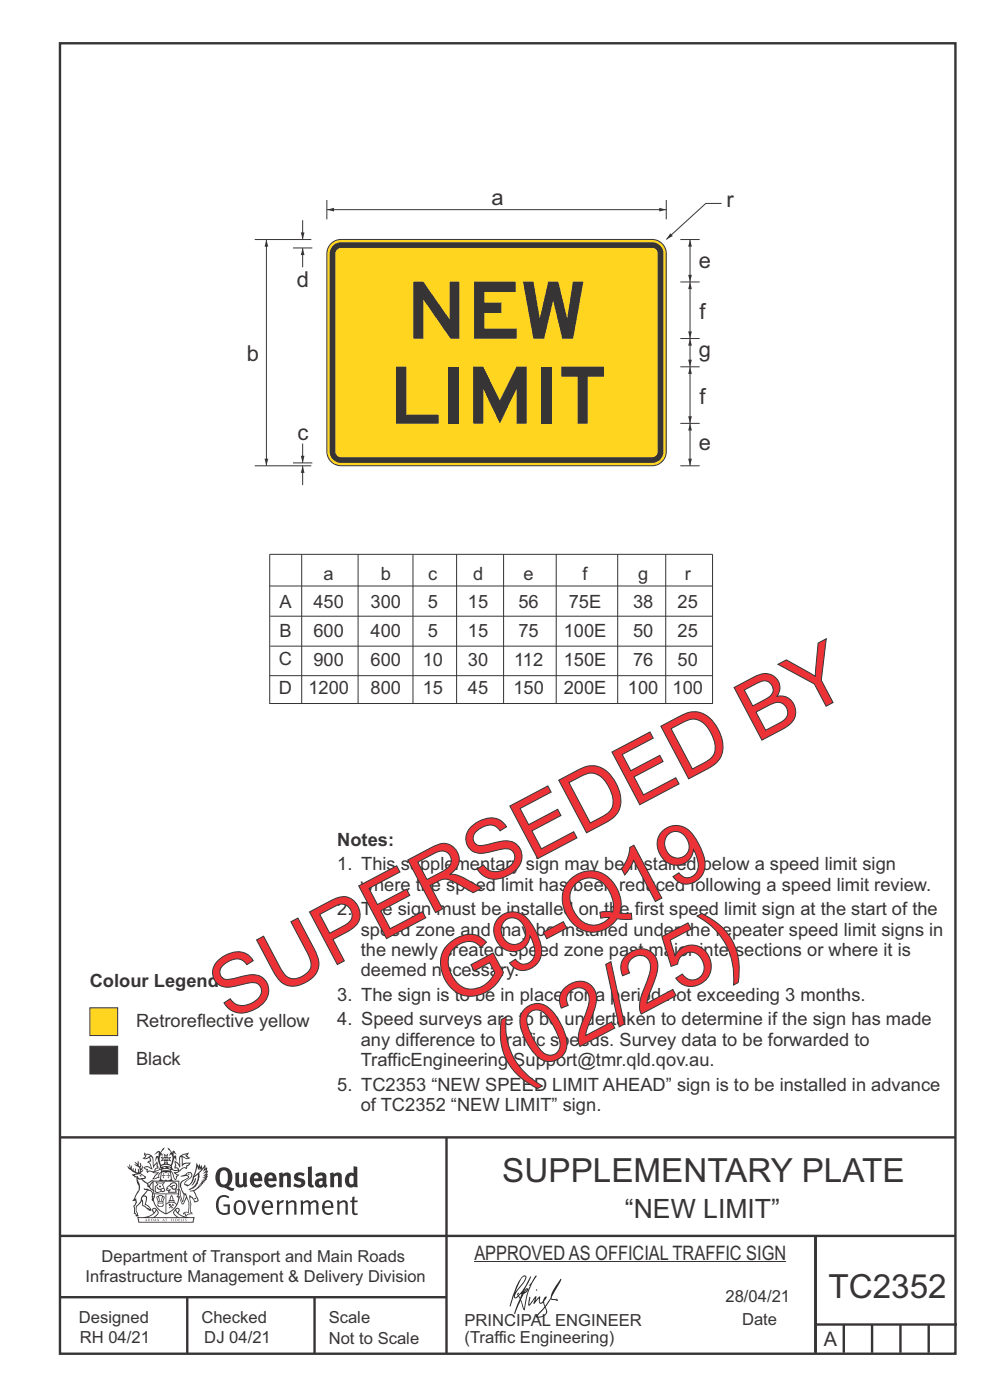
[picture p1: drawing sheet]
<svg xmlns="http://www.w3.org/2000/svg" width="210mm" height="297mm" viewBox="0 0 210 297" stroke-linecap="round" stroke-linejoin="round" font-family="sans-serif">
<path d="M12.7 9.2h190v278h-190zM12.7 241.3h190M94.7 241.4v45.8M12.7 275.2h82M39.7 275.2v12M66.7 275.2v12M173 262.1v24.9M173 281h30M179 281v6M185 281v6M191 281v6M197 281v6" fill="none" stroke="#373435" stroke-width=".51"/>
<path d="M19.1 213.8h5.9v5.9h-5.9z" fill-rule="evenodd" fill="#ffd520" stroke="#373435" stroke-width=".21"/>
<path d="M19.1 222h5.9v5.8h-5.9z" fill-rule="evenodd" fill="#373435" stroke="#373435" stroke-width=".21"/>
<path d="M12.7 262.2h190.1" fill="none" stroke="#373435" stroke-width=".51"/>
<path d="M100.6 267.7h66.2" fill="none" stroke="#373435" stroke-width=".21"/>
<g fill="#373435">
<path d="M47 248.4a2.55 2.55 0 0 0 0 2.7l.3 .2a.81 .81 0 0 0 1-1v-.5a1.04 1.04 0 0 0-1.1-1.5zM46.3 248.1a1.82 1.82 0 0 1 2.1-.2 1.82 1.82 0 0 1 .9 1.8 2.29 2.29 0 0 1-.8 2l.7 .3h.5l-.2 .6a2.87 2.87 0 0 1-2-.7 2.12 2.12 0 0 1-1.7-3.1z" fill-rule="evenodd"/>
<path d="M49.9 248.9l.8-.2v2a.46 .46 0 0 0 .3 .6 .46 .46 0 0 0 .6-.3v-2.1l.7-.2v2.4l.2 .5-.5 .3-.3-.3a1.02 1.02 0 0 1-1.2 .3 1.02 1.02 0 0 1-.6-1.1z" fill-rule="evenodd"/>
<path d="M54 249.5l-.1 .5h.9a.49 .49 0 0 0-.2-.6 .49 .49 0 0 0-.6 .1zM53.4 249.1a1.34 1.34 0 0 1 1.6-.2 1.34 1.34 0 0 1 .6 1.5v.2h-1.7a.77 .77 0 0 0 .5 .8 .77 .77 0 0 0 .9-.4l.3 .5a1.59 1.59 0 0 1-2 .2 1.59 1.59 0 0 1-.5-2.1z" fill-rule="evenodd"/>
<path d="M57 249.5l-.1 .5h1a.49 .49 0 0 0-.2-.6 .49 .49 0 0 0-.7 .1zM56.4 249.1a1.34 1.34 0 0 1 1.6-.2 1.34 1.34 0 0 1 .7 1.5v.2h-1.8a.77 .77 0 0 0 .5 .8 .77 .77 0 0 0 .9-.4l.4 .5a1.59 1.59 0 0 1-2.1 .2 1.59 1.59 0 0 1-.5-2.1z" fill-rule="evenodd"/>
<path d="M59.2 248.9l.7-.2 .1 .4a.95 .95 0 0 1 1-.3 .95 .95 0 0 1 .7 .8v2.3h-.8v-2.3a.46 .46 0 0 0-.8 .1v2.2h-.8z" fill-rule="evenodd"/>
<path d="M62.6 249.1a1.75 1.75 0 0 1 2-.1l-.2 .5-.6-.2a.43 .43 0 0 0-.6 .3l.4 .3a1.04 1.04 0 0 1 1.2 1.1 1.04 1.04 0 0 1-1.4 1l-1.2-.4 .3-.6 1 .4 .4-.4a.88 .88 0 0 0-1-.5l-.4-.2-.1-.4z" fill-rule="evenodd"/>
<path d="M65.3 247.6l.8-.2 .1 3.8 .3 .2 .1 .4a.88 .88 0 0 1-1 0 .88 .88 0 0 1-.3-1z" fill-rule="evenodd"/>
<path d="M67.8 250.6a.43 .43 0 0 0-.1 .7 .43 .43 0 0 0 .7-.1v-.7zM66.8 249.1a1.7 1.7 0 0 1 2.4 .1v1.9l.3 .4-.4 .5-.5-.4a1.03 1.03 0 0 1-1.7-.1 1.03 1.03 0 0 1 .8-1.5h.7v-.4a.8 .8 0 0 0-1.2 .1z" fill-rule="evenodd"/>
<path d="M70 248.9l.7-.2 .1 .4a.95 .95 0 0 1 1-.3 .95 .95 0 0 1 .7 .8v2.3h-.8v-2.3a.46 .46 0 0 0-.8 .1v2.2h-.8z" fill-rule="evenodd"/>
<path d="M74.3 249.5a1.48 1.48 0 0 0 0 1.7h.5l.2-.1v-1.5l-.3-.2zM75 247.4l.8 .1 .1 4.4h-.7l-.1-.2a1.26 1.26 0 0 1-1.4 0 1.26 1.26 0 0 1-.5-1.3 1.29 1.29 0 0 1 .4-1.4 1.29 1.29 0 0 1 1.4-.1z" fill-rule="evenodd"/>
<path d="M46.4 253.9a1.72 1.72 0 0 1 2.3 0l-.3 .3a1.24 1.24 0 0 0-1.4-.2 1.24 1.24 0 0 0-.6 1.4 1.49 1.49 0 0 0 1.2 1.9l.7-.1v-1.3h-.8l-.1-.4h1.3v1.9a1.93 1.93 0 0 1-2.2 0 1.93 1.93 0 0 1-.7-2.2l.2-.8z" fill-rule="evenodd"/>
<path d="M50.4 255.1a1.65 1.65 0 0 0 .2 2.2 .99 .99 0 0 0 1-1.4 .78 .78 0 0 0-.4-.8 .78 .78 0 0 0-.8 0zM50 254.9a1.33 1.33 0 0 1 1.6-.1 1.33 1.33 0 0 1 .5 1.4 1.31 1.31 0 0 1-1.3 1.6 1.31 1.31 0 0 1-1.2-1.6v-.6z" fill-rule="evenodd"/>
<path d="M52.5 254.7l.4-.1 .9 2.6 .8-2.5h.5l-1.1 3h-.5z" fill-rule="evenodd"/>
<path d="M56.3 255.2l-.2 .7h1.3a.7 .7 0 0 0-.3-.8 .7 .7 0 0 0-.8 .1zM55.9 255a1.22 1.22 0 0 1 1.5-.2 1.22 1.22 0 0 1 .5 1.5h-1.8a.93 .93 0 0 0 .5 1 .93 .93 0 0 0 1.1-.2l.2 .3a1.43 1.43 0 0 1-1.8 .1 1.43 1.43 0 0 1-.6-1.7z" fill-rule="evenodd"/>
<path d="M58.7 254.7l.4-.1 .1 .5 .4-.4 .6-.1-.2 .5a.66 .66 0 0 0-.8 .7v1.9h-.4z" fill-rule="evenodd"/>
<path d="M60.6 254.7l.4-.1 .1 .5a.94 .94 0 0 1 1-.5 .94 .94 0 0 1 .8 .8v2.3h-.5l-.1-2.5a.81 .81 0 0 0-1.2 .3v2.2h-.4z" fill-rule="evenodd"/>
<path d="M63.7 254.7l.5-.1 .1 .5 .4-.3a.78 .78 0 0 1 1.1 .3 .9 .9 0 0 1 1-.5 .9 .9 0 0 1 .8 .8v2.3h-.5l-.1-2.5a.67 .67 0 0 0-1.1 .3v2.2h-.5v-2.4l-.4-.3-.7 .4v2.3h-.5z" fill-rule="evenodd"/>
<path d="M69 255.2l-.1 .7h1.3a.7 .7 0 0 0-.3-.8 .7 .7 0 0 0-.9 .1zM68.7 255a1.22 1.22 0 0 1 1.5-.2 1.22 1.22 0 0 1 .5 1.5h-1.8a.93 .93 0 0 0 .4 1 .93 .93 0 0 0 1.2-.2l.1 .3a1.44 1.44 0 0 1-1.7 .1 1.44 1.44 0 0 1-.6-1.7z" fill-rule="evenodd"/>
<path d="M71.4 254.7l.5-.1 .1 .5a.94 .94 0 0 1 1-.5 .94 .94 0 0 1 .8 .8v2.3h-.5l-.1-2.5a.81 .81 0 0 0-1.2 .3v2.2h-.4z" fill-rule="evenodd"/>
<path d="M74.7 253.9l.5-.1v.9h.7l-.1 .3h-.6v2.2l.1 .2h.5l.1 .3a.75 .75 0 0 1-1.2-.6v-2.1h-.4v-.3h.4z" fill-rule="evenodd"/>
<path d="M30.8 244.9l1.1 .3-.9 .5h-.4l.6-.5zM31.8 245.4h.2a2.44 2.44 0 0 1 .4 1.9l.1 .5 .7-1-.1 .6 .3 .3a.57 .57 0 0 0-.6 .7l-1-.1-.5 .2 .2-.5-.8-.3 .7-.1 .9 .5 .1-.1-.6-1.3-.2-.2h.5zM30.7 244.4l-.1 .5 .2 .4-.6 .4a1.04 1.04 0 0 0 1.4-.1l.2 .6-.3 .1-.2 .4a.94 .94 0 0 1 .8 1.1l-.2-.1a1.16 1.16 0 0 0-1.5-.1l.3 .4 .4 .2 .1 .5 .2 .1 .1-.2a.94 .94 0 0 1 1.1 .2l.8 .1-1.2 1.2a1.13 1.13 0 0 0 1.2-.2l.4-.1-.1-.4 .5-.8a.83 .83 0 0 0-.6 1.1l-.3-.1-.7 .4 1.1-1.4-.5 .1-.5-.1 1.3-.5-.1-.1-.9 .4v-.3l.2-.2 .3 .1 .1-.3-.2-.4v-.6l-.1-.4-.7 1v-.7a1.42 1.42 0 0 0-1.6-1.8z" fill-rule="evenodd"/>
<path d="M38.5 245.2l.5-.2 .7-.1-.6 .3 .8 .5h-.3zM38.3 245.5l.2-.1 .1 2a1.69 1.69 0 0 1 1.6-.6l-.8 .5 .1 .5a1.1 1.1 0 0 0-1.5 .6l-.1-.5-.2-.2h-.5l.3-.4-.3-.7a1.42 1.42 0 0 1 .8 1.1l.2-.1zM37.1 246.2l.1 1-.2 .3 .1 .4h.5l.1 .2a.96 .96 0 0 1-1.1-.1l-.1 .1a1.06 1.06 0 0 0 1.3 .2v.1a.72 .72 0 0 1-1 .2l.3 .5 .6 .2-.4 .2-.1 .6-.2-.3-.4-1.1-.4-.4 .4 .9a1.54 1.54 0 0 0 .7 1.2l.2-.3a.58 .58 0 0 1 .4-.8l.2-.1h-.3l-.5-.3 .9-.5a.93 .93 0 0 1 1.2-.5v.2l.2-.2 .1-.5a.99 .99 0 0 0 .7-.8l-1.3 .1-.3 .2-.1-1.4 .9 .4 .9-.3h-.4l-.5-.4 .4-.7-.6 .2a1.46 1.46 0 0 0-1.4 2.1v.4l-.2-.4z" fill-rule="evenodd"/>
<path d="M35.6 248.9l.2 .1-.1 .3 .4 .1h-.4v.6l-.1-.6h-.3l.3-.1z" fill-rule="evenodd"/>
<path d="M34.6 248.9l.2 .1v.3l.3 .1h-.3l-.1 .6v-.6h-.4l.4-.1z" fill-rule="evenodd"/>
<path d="M34.3 248.8a.57 .57 0 0 1 .9 .2 .57 .57 0 0 1 .9-.2l.2 1.4h-.2a.57 .57 0 0 1-.9 0 .69 .69 0 0 1-1.1 0zM34.2 248.1l-.3 2.1-.2 .4h3l-.2-.4-.3-2.1h-.2v.2l-.8-.1-.8 .1v-.2z" fill-rule="evenodd"/>
<path d="M34.2 252.4a.3 .3 0 0 0 .6 0 .3 .3 0 0 0-.6 0zM33.3 250.9l.3 .3-.3 .4a.79 .79 0 0 0 0 1.3l.8-.2-.1-.3a.55 .55 0 0 1-.7-.6l.1-.1 .2 .3 .3 .2 .8-.2-.4-.7 .4-.4-.7 .2zM33 250.7l1.1 .2 .9-.2-.4 .6 .4 1.2a.56 .56 0 0 1-.8 .3l-.2 .1a.73 .73 0 0 1-.9 .1 .73 .73 0 0 1-.3-1v-.4l.6-.4z" fill-rule="evenodd"/>
<path d="M35.6 251.8l.7-.4a.58 .58 0 0 1 1-.1 .58 .58 0 0 1-.4 .9l-.3-.3a.43 .43 0 0 1 .6-.4 .57 .57 0 0 0-.8 .2l-.2-.1-.3 .1 .4 .2a.55 .55 0 0 0 .9 .4v.5h-1.3l.3-.4-.1-.1-.6 .1 .2-.3-.2-.1zM35.4 251.8l-.1 .2a.39 .39 0 0 0 .2 .6h.3l-.2 .4h1.9l-.1-.8a.86 .86 0 0 0-.1-1.3 .86 .86 0 0 0-1.3 .4z" fill-rule="evenodd"/>
<path d="M36 254.8h.8v.2h-.8zM36.4 253.8l.2 .8h-.4zM36.4 253.5l-.3 .5-.1 .6h-.2v.4l-.7 .4 .2 .1a1.48 1.48 0 0 1 2.1 .2l.2-.1-.6-.5v-.5h-.2l-.1-.6z" fill-rule="evenodd"/>
<path d="M35.8 255.4l.4 .1 .1 .3 .3-.2-.2-.2a.38 .38 0 0 1 .5 .5l-.2-.2-.3 .2 .3 .2-.3 .3-.1-.4-.4 .4-.1-.2 .4-.3-.1-.1-.2 .1z" fill-rule="evenodd"/>
<path d="M34.5 254h.2v.2l-.2 .6h-.2zM33.6 255.3h.9v.2a.55 .55 0 0 1-.8 .4v-.2l-.2-.1zM33.4 254h.2l.2 .8h-.2zM33.6 255l.8-.1 .1 .2h-.8zM33.8 253.7h.5l-.2 1.1h-.1zM33.3 253.8l-.1 .3 .3 1.1a.48 .48 0 0 0-.1 .6 .48 .48 0 0 0 .5 .2h.5a.49 .49 0 0 0 .2-.8l.3-1.1-.1-.3a1.42 1.42 0 0 0-1.5 0z" fill-rule="evenodd"/>
<path d="M33.7 251.5l.4 .1 .1 .3h-.3z" fill-rule="evenodd"/>
<path d="M41.3 250.1l.3-.2-.2 .8-.6 .8h-.2l.5-.7z" fill-rule="evenodd"/>
<path d="M39.7 249l.3-.2 .5 .2a.88 .88 0 0 1-.6 1.1 1.22 1.22 0 0 0-.8 1.3l.5 .2a.72 .72 0 0 0 .9-.4l.5-.8 .2-.6 .8-.6v.2a2.85 2.85 0 0 1-2 2.9l.1 .1a2.13 2.13 0 0 0 1.9-1.5v-.3a2.01 2.01 0 0 0 .3-1.7l1.1-1.3-.4 1 .7-.5-.7 1 .8-.4-.8 .8 .7-.2-.9 .6 .8-.1-.8 .4h.7l-.8 .3 .3 .2h-.4l.2 .3h-.4l.2 .3h-.4l.1 .2h-.1a2.16 2.16 0 0 1-2 1.1l.1 .2 .4-.1a.76 .76 0 0 1 .7 .8l.5 1.2-.6 .2a1.45 1.45 0 0 0-1.1-1.3l.2 1.8-.1 1.8 .4 .3a1.07 1.07 0 0 0-1.2 .4v-.3l-.5-.2a.87 .87 0 0 1 1.1-.1v-.7a4.4 4.4 0 0 0-.6-3.1l-.1-.3h-.2a2.16 2.16 0 0 1-.7-2.2l.3-.4 1.2-.7a.55 .55 0 0 0-.4-.8zM37.8 252.4a.76 .76 0 0 1 .3 1.1l.6 1.6 .4-1.7 .2 .1a.61 .61 0 0 1-.1 .9l-.3 .8-.2 .1-.7-1.6-.3 .1a1.18 1.18 0 0 0 .1-1.4zM41.8 247.5l.2 .7 .3-.5v.6l.4-.5a1.9 1.9 0 0 1-1.2 1.4l-.3 .3zM38.2 249.6l1.4-.2 .2 .2v.3l-.5 .2a1.26 1.26 0 0 0-.9 1.9l.2 .7a1.84 1.84 0 0 1 .1 2.1l-.4-1.4a.96 .96 0 0 0-.4-1.2l-.4 .2a.78 .78 0 0 1 0 1.3l.1 .3h.4l.4 1.1a.38 .38 0 0 0 .2 .4 .38 .38 0 0 0 .4-.1l.6-1.2a2.94 2.94 0 0 1 .4 2.5l-.1 .4h-.8l-.3 .4v.2l.4-.1 .1 .4 .2 .1a1.02 1.02 0 0 1 1.3-.5v-.4l-.3-.1 .1-1.8-.3-1.3h.1a1.14 1.14 0 0 1 .8 1 .63 .63 0 0 0 .8-.2 .63 .63 0 0 0-.2-.9l-.6-1.2 .9-.6 .2-.4h.3l-.1-.2h.4l-.1-.3h.3l-.1-.3 .5-.1-.2-.2 .6-.4v-.2h-.2l.4-.5h-.3l.3-.5-.4 .1 .4-.5v-.3l-.3 .2 .2-.7-.1-.2-.4 .3v-.8l-.6 .8-.2-.8-.2 .5-.3-.7-.1 .6-.5-.8-.1 1.4-.6 1.8a1.81 1.81 0 0 1-1 1.5l-.6-.2a1.75 1.75 0 0 1 1.1-1.2 .75 .75 0 0 0 .1-1.3 .75 .75 0 0 0-1.2 .4z" fill-rule="evenodd"/>
<path d="M41.2 254.1h.3l.2 .2-.4 .1z" fill-rule="evenodd"/>
<path d="M29.4 258.4h11.6l-.1 .8h-11.4zM31.3 258.2l.5-.1a2.48 2.48 0 0 0 1.4-1.3l.3 .5-.5 .6-.5 .3zM32.5 256.6l.3-.2 .2 .1-.3 .7zM37.2 256.8a2.65 2.65 0 0 0 1.8 1.4h-1.1l-.5-.3-.5-.6zM37.4 256.5l.2-.1 .3 .2-.3 .6zM29.2 258.2l.1 1.2h11.8l.2-1.1-.2-.1a4.1 4.1 0 0 1-3.3-.9l.3-.4-.1-.6a1.06 1.06 0 0 0-1.3 1l.2 .4 .6 .5h-4.7l.3-.1a.84 .84 0 0 0 .6-.8 .84 .84 0 0 0-.5-.8l-.3-.2h-.5l-.1 .6 .3 .4a4.2 4.2 0 0 1-3.4 .9z" fill-rule="evenodd"/>
<path d="M31 258.7l.1 .2h-.2zM31 258.5l-.3 .6 .4-.2 .2 .2z" fill-rule="evenodd"/>
<path d="M31.3 258.6h.3v.4a.25 .25 0 0 0 .2-.1 .25 .25 0 0 0-.1-.3h.1a.29 .29 0 0 1 0 .4 .29 .29 0 0 1-.4 0 .29 .29 0 0 1 0-.4z" fill-rule="evenodd"/>
<path d="M32.2 258.6a.22 .22 0 0 1 .3 .2 .22 .22 0 0 1-.3 .2zM32 258.6l.1 .4a.33 .33 0 0 0 .4 0 .33 .33 0 0 0 0-.4 .33 .33 0 0 0-.5 0z" fill-rule="evenodd"/>
<path d="M32.9 258.7l.1 .2h-.2zM32.9 258.5l-.2 .6 .3-.2 .2 .2z" fill-rule="evenodd"/>
<path d="M33.3 258.6h.2l.1 .1 .2-.1-.2 .2 .2 .3-.3-.3-.1 .3h-.1l.2-.3z" fill-rule="evenodd"/>
<path d="M34.7 258.7l.1 .2h-.2zM34.7 258.5l-.3 .6 .4-.2 .2 .2z" fill-rule="evenodd"/>
<path d="M35 258.5h.5l-.2 .1v.5h-.2l.1-.5z" fill-rule="evenodd"/>
<path d="M36.2 258.6l.3-.1-.1 .1v.2h.1h-.1v.3h-.2z" fill-rule="evenodd"/>
<path d="M36.7 258.6h.2v.5h-.2z" fill-rule="evenodd"/>
<path d="M37.3 258.6a.22 .22 0 0 1 .3 .2 .22 .22 0 0 1-.3 .2zM37.1 258.6v.4a.33 .33 0 0 0 .5 0 .33 .33 0 0 0 0-.4 .33 .33 0 0 0-.5 0z" fill-rule="evenodd"/>
<path d="M37.8 258.6l.4-.1-.2 .1v.2h.1h-.1v.2l.2 .1h-.4z" fill-rule="evenodd"/>
<path d="M38.4 258.6h.2l-.1 .4 .2 .1h-.3z" fill-rule="evenodd"/>
<path d="M38.9 258.6h.2v.5h-.2z" fill-rule="evenodd"/>
<path d="M39.3 258.6h.2h-.1l.2 .3-.2 .2-.1-.1v-.1l.2 .1z" fill-rule="evenodd"/>
<path d="M34.2 247.4a1.51 1.51 0 0 1 2 .2 2.67 2.67 0 0 0-2.1 0zM35.7 247.6l.4 .1 .1 .3-.4-.1zM34.6 247.6h.5l.1 .2h-.4zM34 247.8l.3 .2h-.3zM34.9 246.9l.3-.2 .3 .2zM34.9 245.6l.2 .1v.3h-.2zM35 245.1l.2 .2 .2-.2-.1 .3h-.2zM35.1 246.3h.2l.1 .4-.2-.2-.2 .2zM35.3 245.7l.2-.1v.4h-.2zM34.4 245.7h.3l.1 .3-.4 .1 .2-.2zM35.7 245.7h.3l-.2 .2 .2 .2-.4-.1zM32.7 244.9l1-.5-.1 1-.2-.2-.3 .2-.3 1.1 .5-1 .3 .9a1.84 1.84 0 0 1 .2 1.7l.4 .1a2.48 2.48 0 0 1 2.2 0l.2-.2-.2-.7 .7-1.8 .4 .7-.2-1-.2-.1-.2 .3v-.9l.6 .4-.6-.8-.3 .1-.1 .4-.5-.9-.5-.3 .2 .5 .6 .5-.5 .8 .4-.4a2.06 2.06 0 0 1 0 2.3l-.5-.2-.2-.6 .1-.1 .8 .2-.4-.5 .4-.5-.7 .2-.2-.2 .2-.7-.5 .4-.5-.4 .2 .7-.2 .2-.7-.2 .4 .5-.4 .5 .8-.2 .1 .1-.2 .6-.5 .2a2.02 2.02 0 0 1 0-2.2l.3 .5-.1-.7-.3-.1 .8-1.2-.4 .3-.5 .8-.2-.3a.8 .8 0 0 0-.8 .5z" fill-rule="evenodd"/>
<path d="M29.2 250.1l.3 .1a.61 .61 0 0 1 .8 .4l.3 .2a.8 .8 0 0 1 .6 1l.4 .1 .5 .5a1 1 0 0 1 .5 1.1l-.1 .7v-.5h-.1a.96 .96 0 0 0-.8-1.3l-.2-.2h-.7l-.1-.1-.1 .1 .1 .3h.6l-1.2 1.3-.2 1-.4 .6a1.33 1.33 0 0 0-.5 1.8l.2 .5a1.26 1.26 0 0 1-.5-1.5l-.1-.3a1.56 1.56 0 0 0 .4-1.7l-.3 .2 .2-.5a3.2 3.2 0 0 0 .7-3zM30.4 253.9h.4a2.06 2.06 0 0 1-.1 1.6l.7 .5 .4 .4-.6-.1-.8-.6-.1-.9a.51 .51 0 0 1 .1-.9zM28.6 249.3a1.52 1.52 0 0 1 2.1 .5l-1.1 .2-.2-.1-.1-.4h-.5zM27.5 247v.8l-.3-.4h-.1a3.1 3.1 0 0 0 1.9 1.6l-1 .1 .5 .6 .5 .1 .1 1.1a1.84 1.84 0 0 1-.3 2.5l-.4 .9-.3 .4 .2 .1 .4-.1 .1 .4-.2 .5-.3 .2 .1 1.7h.2l.3 .5 .1 .1 .4-.1-.1-.5a1.3 1.3 0 0 1-.1-1.7l.9-1 .1 1.1 .6 .2 .5 .5 .1-.1 .2 .3h.5a1.85 1.85 0 0 0-1.2-1.4l.1-.3a1.39 1.39 0 0 0 0-1.4l-.5-.1 .5-.5a.66 .66 0 0 1 .9-.4 .66 .66 0 0 1 .3 .9l-.1 .4 .2-.1v.2l-.1 .3 .2 .5 .1-.3a2.24 2.24 0 0 0 .1-2.2 .73 .73 0 0 1-.7-.7 .73 .73 0 0 1 .6-.7v-.2a.94 .94 0 0 0-.9 .8 .48 .48 0 0 1-.1-.6 .48 .48 0 0 1 .5-.2l.5-.3a.51 .51 0 0 0-.8 .2l-.5 .2-1-.8h.6l.2-.5-1.2-.7 .5-.5v-.3l-.5 .4 .1-.2a.69 .69 0 0 0 .2-1v.4l-.2 .3v-1.1l-.3-.2 .1 .6-.1 .2-.4-1.3v.7l-.6-.4 .5 .7-.6-.2 .3 .3a1 1 0 0 1 .7 1.4l-.2-.8v.9l-.5-.2v-.8l-.2 .7-.2-.1-.1-.6-.2 .4-.2-.2 .1-.7-.2 .5z" fill-rule="evenodd"/>
<path d="M29.6 249.4l.2-.1 .3 .2z" fill-rule="evenodd"/>
<path d="M32.4 250.5h5.6v2l-.2-.1v-1.7h-5.2v2.5h5.2v-.8l.1 .2-.1 1.1v-.3h-2.5v4a4.1 4.1 0 0 0 2.6-3.6l.1-.1a4 4 0 0 1-2.8 3.9 4.2 4.2 0 0 1-2.8-4.7l.1 1.2 .1-.1a3.8 3.8 0 0 0 2.5 3.4v-4h-2.5l-.2-.9z" fill-rule="evenodd"/>
<circle cx="40" cy="249.1" r=".17"/>
</g>
<g fill="#252726">
<path d="M111.6 273.7l.2-.2-.5 .7zM110.4 274.5l.3 .1-.3 .7-.3-.4zM110.9 270.9l.5-.1a9.3 9.3 0 0 1-2 3.2l-.1 .2 1-2.5zM110.6 271a14.7 14.7 0 0 0-2.2 4.9l-.3 1.2 .1 .1 .8-2.4a.42 .42 0 0 0 .2 .7 .42 .42 0 0 0 .6-.3l.2-.2 .2 .6-1.1 3.1h.2l1.1-2.8 .6 1.9 .2 .2 .2-.5a13.5 13.5 0 0 1 2-6.2l.5-.5-.2-.2-1.6 2.1 .4-.1a14.9 14.9 0 0 0-1.3 5.1l-.4-1.2a1.39 1.39 0 0 1 .2-1.8l.1-.2a.92 .92 0 0 0 .8-1.2 .75 .75 0 0 0-.7 .7l-.2 .2 1.6-3.4h-.1l-.4 .7a10.5 10.5 0 0 1-2.2 3.2l.2-.4a.32 .32 0 0 0-.4 .2 .32 .32 0 0 0 .1 .4l-.5 .4a3.2 3.2 0 0 1 1.1-2.3l.5-.6a2.49 2.49 0 0 0 .7-1.6l-.3-.2z" fill-rule="evenodd"/>
<path d="M115.6 277.5a1.15 1.15 0 0 1 .1 1.3 1.15 1.15 0 0 1-1.2 .5h-.5zM112.3 275.1l-.3 1.7 .3 .2 1.2-1.5-.3 1.1 1.1-1.2a.94 .94 0 0 0 .4 1.2l.5-.3 .3 .9-1.2 1.3a.98 .98 0 0 0-.5 1 1.9 1.9 0 0 0 2.3-1.3l-.1-.3a1.02 1.02 0 0 1 .3-1.4l.5-.9 1.5 .3-.2-.5v.3l-1.1-.2v-.2l2-3.6 .1-.3-.1-.1-1.8 2.7a6.6 6.6 0 0 1-1.5 3l-.2-.2a1.01 1.01 0 0 1 .4-1.4l.1-.2-.3-.2-.3 .5-.2 .5-.5 .4-.2-.4 .1-.9-.2-.1-.8 .9 .2-.9h-.1l-1.4 1.7 .2-1.4v-.1z" fill-rule="evenodd"/>
<path d="M113.7 273.5l.3 .3h-.3z" fill-rule="evenodd"/>
</g>
<path d="M146.4 89.8v9" fill="none" stroke="#373435" stroke-width=".21"/>
<g fill="#373435">
<path d="M146.4 89.8l.4 1.5h-.8z"/>
<path d="M146 97.3h.8l-.4 1.5z"/>
</g>
<path d="M146.4 50.8v9" fill="none" stroke="#373435" stroke-width=".21"/>
<g fill="#373435">
<path d="M146.4 50.8l.4 1.5h-.8z"/>
<path d="M146 58.3h.8l-.4 1.5z"/>
</g>
<path d="M146.4 71.8v6" fill="none" stroke="#373435" stroke-width=".21"/>
<g fill="#373435">
<path d="M146.4 71.8l.4 1.5h-.8z"/>
<path d="M146 76.3h.8l-.4 1.5z"/>
</g>
<path d="M146.4 77.8v12" fill="none" stroke="#373435" stroke-width=".21"/>
<g fill="#373435">
<path d="M146.4 77.8l.4 1.5h-.8z"/>
<path d="M146 88.3h.8l-.4 1.5z"/>
</g>
<path d="M146.4 59.8v12" fill="none" stroke="#373435" stroke-width=".21"/>
<g fill="#373435">
<path d="M146.4 59.8l.4 1.5h-.8z"/>
<path d="M146 70.3h.8l-.4 1.5z"/>
</g>
<path d="M144.3 59.8h4.1M144.3 50.8h4.1M153.1 43.2h-3.4l-8.4 7.6M144.3 77.8h4.1M144.3 71.8h4.1M144.3 89.8h4.1" fill="none" stroke="#373435" stroke-width=".21"/>
<path d="M142.2 49.5l.5 .6-1.4 .7z" fill="#373435"/>
<path d="M69.3 44.5h72" fill="none" stroke="#373435" stroke-width=".21"/>
<g fill="#373435">
<path d="M139.8 44.1l1.5 .4-1.5 .4z"/>
<path d="M69.3 44.5l1.6-.4v.8z"/>
</g>
<path d="M141.3 42.4v4.1" fill="none" stroke="#373435" stroke-width=".21"/>
<path d="M70.5 51.5l1.1-.6 .7-.1h66a3 3 0 0 1 3 3v42a3 3 0 0 1-3 3h-66a3 3 0 0 1-3-3v-42a3 3 0 0 1 1.2-2.3z" fill-rule="evenodd" fill="#ffd520" stroke="#373435" stroke-width=".21"/>
<path d="M70.5 52.3a2.4 2.4 0 0 1 1.8-.9h66a2.41 2.41 0 0 1 2.4 2.4v42a2.41 2.41 0 0 1-2.4 2.4h-66a2.41 2.41 0 0 1-2.4-2.4v-42l.1-.5z" fill-rule="evenodd" fill="#373435"/>
<path d="M71.6 52.8l.7-.2h66a1.2 1.2 0 0 1 1.2 1.2v42a1.2 1.2 0 0 1-1.2 1.2h-66a1.2 1.2 0 0 1-1.2-1.2v-42l.1-.4z" fill-rule="evenodd" fill="#ffd520"/>
<path d="M69.3 42.4v4.1M64.2 98.8v4.1M144.3 98.8h4.1" fill="none" stroke="#373435" stroke-width=".21"/>
<path d="M64.2 98.8l.4 1.5h-.8z" fill="#373435"/>
<path d="M64.2 52.6v4.1" fill="none" stroke="#373435" stroke-width=".21"/>
<path d="M64.2 52.6l.4 1.5h-.8z" fill="#373435"/>
<path d="M64.2 94.1v4.1" fill="none" stroke="#373435" stroke-width=".21"/>
<path d="M63.8 96.7h.8l-.4 1.5z" fill="#373435"/>
<path d="M64.2 46.7v4.1" fill="none" stroke="#373435" stroke-width=".21"/>
<path d="M63.8 49.3h.8l-.4 1.5z" fill="#373435"/>
<path d="M54 50.8h12M56.5 50.8v48M62.1 52.6h4.2M54 98.8h12M62.1 98.2h4.2" fill="none" stroke="#373435" stroke-width=".21"/>
<g fill="#373435">
<path d="M56.5 50.8l.4 1.5h-.8z"/>
<path d="M56.1 97.3h.8l-.4 1.5z"/>
</g>
<g fill="none" stroke="#373435" stroke-width=".21">
<path d="M64 117.6v31.7M76 117.6v31.7M87.6 117.6v31.7M96.9 117.6v31.7M106.8 117.6v31.7M118 117.6v31.7M131 117.6v31.7M141.2 117.6v31.7M57.2 124.3h93.9M57.3 137.1h93.8M57.3 130.7h93.8M57.2 143.3h93.9"/>
<path d="M57.2 149.2h93.9M57.2 149.3v-31.7h93.9v31.7"/>
</g>
<g font-size="17.6" fill="#ed3237">
<text x="96.5" y="213.7" transform="rotate(-28 96.5 213.7)">G9-Q19</text>
<text x="48.7" y="216.7" transform="rotate(-28 48.7 216.7)">SUPERSEDED BY</text>
<text x="108.7" y="229.6" transform="rotate(-28 108.7 229.6)">(02/25)</text>
</g>
<g font-size="16.8" fill="#373435">
<text x="86.1" y="71.9">NEW</text>
<text x="82.4" y="89.9">LIMIT</text>
</g>
<g font-size="7.1" fill="#373435">
<text x="106.5" y="250.8">SUPPLEMENTARY PLATE</text>
<text x="175.7" y="275.4">TC2352</text>
</g>
<text font-size="5.6" fill="#373435" x="132.6" y="258.3">“NEW LIMIT”</text>
<g font-size="4.7" fill="#373435">
<text x="104.3" y="43.5">a</text>
<text x="154.1" y="44">r</text>
<text x="148.2" y="56.9">e</text>
<text x="63" y="60.9">d</text>
<text x="148.4" y="67.6">f</text>
<text x="52.3" y="76.5">b</text>
<text x="148.3" y="75.7">g</text>
<text x="148.4" y="85.6">f</text>
<text x="63.1" y="93.4">c</text>
<text x="148.2" y="95.5">e</text>
</g>
<g font-size="4.2" fill="#373435">
<text x="100.6" y="267.2">APPROVED AS OFFICIAL TRAFFIC SIGN</text>
<text x="174.7" y="285.6">A</text>
</g>
<g font-size="3.9" fill="#373435">
<text x="68.6" y="123">a</text>
<text x="80.8" y="123">b</text>
<text x="90.9" y="123">c</text>
<text x="100.3" y="123">d</text>
<text x="111.1" y="123">e</text>
<text x="123.6" y="123">f</text>
<text x="135.4" y="123">g</text>
<text x="145.3" y="123">r</text>
<text x="59.3" y="129">A</text>
<text x="66.5" y="129.1">450</text>
<text x="78.6" y="129.1">300</text>
<text x="90.7" y="129.1">5</text>
<text x="99.3" y="129.1">15</text>
<text x="110" y="129.1">56</text>
<text x="120.7" y="129.1">75E</text>
<text x="134.3" y="129.1">38</text>
<text x="143.7" y="129.1">25</text>
<text x="59.3" y="135.1">B</text>
<text x="66.5" y="135.1">600</text>
<text x="78.6" y="135.1">400</text>
<text x="90.7" y="135.1">5</text>
<text x="99.3" y="135.1">15</text>
<text x="110" y="135.1">75</text>
<text x="119.6" y="135.1">100E</text>
<text x="134.3" y="135.1">50</text>
<text x="143.7" y="135.1">25</text>
<text x="59.2" y="141.1">C</text>
<text x="66.5" y="141.2">900</text>
<text x="78.6" y="141.2">600</text>
<text x="89.7" y="141.2">10</text>
<text x="99.3" y="141.2">30</text>
<text x="109" y="141.2">112</text>
<text x="119.6" y="141.2">150E</text>
<text x="134.3" y="141.2">76</text>
<text x="143.7" y="141.2">50</text>
<text x="59.2" y="147.2">D</text>
<text x="65.4" y="147.3">1200</text>
<text x="78.6" y="147.3">800</text>
<text x="89.7" y="147.3">15</text>
<text x="99.3" y="147.3">45</text>
<text x="108.9" y="147.3">150</text>
<text x="119.6" y="147.3">200E</text>
<text x="133.2" y="147.3">100</text>
<text x="142.7" y="147.3">100</text>
<text x="71.5" y="179.4">Notes:</text>
<text x="71.5" y="184.6">1. This supplementary sign may be installed below a speed limit sign</text>
<text x="76.5" y="188.9">where the speed limit has been reduced following a speed limit review.</text>
<text x="71.5" y="194.1">2. The sign must be installed on the first speed limit sign at the start of the</text>
<text x="76.5" y="198.5">speed zone and may be installed under the repeater speed limit signs in</text>
<text x="76.5" y="202.8">the newly created speed zone past major intersections or where it is</text>
<text x="19" y="209.4">Colour Legend</text>
<text x="76.5" y="207.1">deemed necessary.</text>
<text x="71.5" y="212.3">3. The sign is to be in place for a period not exceeding 3 months.</text>
<text x="28.9" y="217.8">Retroreflective yellow</text>
<text x="71.5" y="217.5">4. Speed surveys are to be undertaken to determine if the sign has made</text>
<text x="76.5" y="221.9">any difference to traffic speeds. Survey data to be forwarded to</text>
<text x="28.9" y="225.9">Black</text>
<text x="76.5" y="226.2">TrafficEngineering.Support@tmr.qld.qov.au.</text>
<text x="71.5" y="231.4">5. TC2353 “NEW SPEED LIMIT AHEAD” sign is to be installed in advance</text>
<text x="76.5" y="235.8">of TC2352 “NEW LIMIT” sign.</text>
</g>
<g font-size="3.5" fill="#373435">
<text x="21.6" y="267.8">Department of Transport and Main Roads</text>
<text x="18.2" y="271.9">Infrastructure Management &amp; Delivery Division</text>
<text x="16.7" y="280.6">Designed</text>
<text x="42.7" y="280.6">Checked</text>
<text x="69.7" y="280.6">Scale</text>
<text x="98.5" y="281.3">PRINCIPAL ENGINEER</text>
<text x="153.9" y="276.2">28/04/21</text>
<text x="157.4" y="281.2">Date</text>
<text x="16.9" y="284.8">RH 04/21</text>
<text x="43.3" y="284.9">DJ 04/21</text>
<text x="69.7" y="285.2">Not to Scale</text>
<text x="98.5" y="284.8">(Traffic Engineering)</text>
</g>
</svg>
